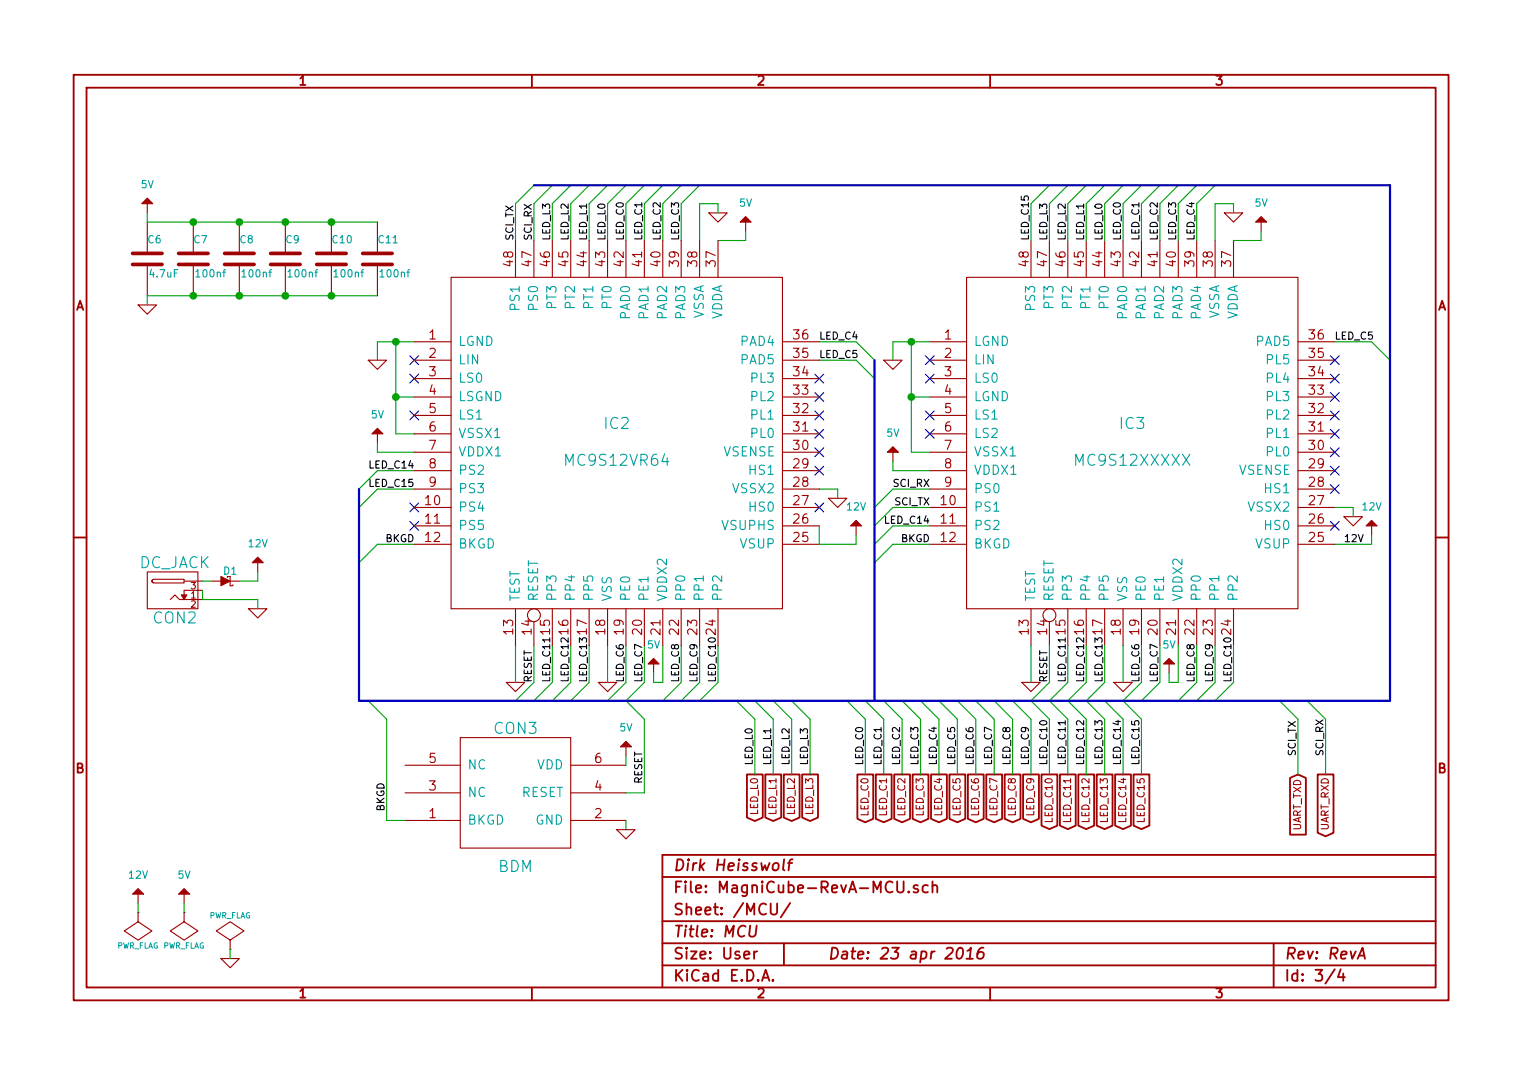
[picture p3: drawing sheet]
<svg xmlns="http://www.w3.org/2000/svg" width="210mm" height="148mm" viewBox="0 0 210 148" stroke-linecap="round" stroke-linejoin="round" font-family="sans-serif">
<g fill="none" stroke="#a00000" stroke-width=".25">
<path d="M10.2 10.3h189.6v127.7h-189.6zM11.9 12.1h186.2v124.1h-186.2zM73.4 10.3v1.8M136.6 10.3v1.8M10.2 74.2h1.7M198.1 74.2h1.7M103 106.8h2.2v6l-1.1 .5-1.1-.5zM105.6 106.8h2.2v6l-1.1 .5-1.1-.5zM106.7 119.2a.39 .39 0 0 1 .4-.2 .39 .39 0 0 1 .3 .4l-.1 .5a.41 .41 0 0 1-.7-.1zM108.1 106.8h2.2v6l-1.1 .5-1.1-.5zM108.2 118.6l-.2 1.3 .2 .2M108.7 119.1h.6"/>
<path d="M109.3 118.6h-.3l-.1 .2-.1 1.3M110.7 106.8h2.2v6l-1.1 .5-1.1-.5zM118.3 106.8h2.2v6.2l-1.1 .4-1.1-.4zM120.8 106.8h2.2v6.2l-1.1 .4-1.1-.4zM123.4 106.8h2.2v6.2l-1.1 .4-1.1-.4zM125.9 106.8h2.2v6.2l-1.1 .4-1.1-.4zM128.4 106.8h2.2v6.2l-1.1 .4-1.1-.4zM131 106.8h2.2v6.2l-1.1 .4-1.1-.4zM133.5 106.8h2.2v6.2l-1.1 .4-1.1-.4zM136.1 106.8h2.2v6.2l-1.1 .4-1.1-.4zM138.6 106.8h2.2v6.2l-1.1 .4-1.1-.4zM141.1 106.8h2.2v6.2l-1.1 .4-1.1-.4z"/>
<path d="M143.7 106.8h2.2v7.1l-1.1 .5-1.1-.5zM146.2 106.8h2.2v7.1l-1.1 .5-1.1-.5zM148.8 106.8h2.2v7.1l-1.1 .5-1.1-.5zM151.3 106.8h2.2v7.1l-1.1 .5-1.1-.5zM153.8 106.8h2.2v7.1l-1.1 .5-1.1-.5zM156.4 106.8h2.2v7.1l-1.1 .5-1.1-.5zM178 107.3l1.1-.5 1.1 .5v7.8h-2.2zM181.8 106.8h2.2v8.1l-1.1 .5-1.1-.5zM198.1 117.9h-106.7v18.3M73.4 136.2v1.8M91.4 121h106.7M91.4 127.1h106.7"/>
<path d="M91.4 133.2h106.7M91.4 130.1h106.7M103.5 127.7l-.1 1.4a.52 .52 0 0 0 .8-.2l.2-1.2M104 131.3v1M104.5 131.3h-.3l-.2 .3M105.1 135.3l.5-1.5 .5 1.5M105.3 134.9h.7M106.3 124.6v1.3a.48 .48 0 0 0 .5 .3 .48 .48 0 0 0 .4-.3v-1.3M106.6 135.2h.1l-.1 .1v-.1v.1M108.2 130.1v3.1M109 124.6l-1.3 2M123.8 121.6v1.2a.48 .48 0 0 0 .4 .3 .48 .48 0 0 0 .5-.3v-1.2"/>
<path d="M125.4 123h.1l-.1 .1-.1-.1h.1v.1M126.6 122.2l-.3-.1-.3 .2 .1 .2 .5 .2 .1 .1-.1 .2-.1 .1-.5-.1M128 122.2a.48 .48 0 0 0-.6 .1l-.1 .5a.48 .48 0 0 0 .7 .2M128.7 122.3a.38 .38 0 0 1 .6 0v.8M128.7 121.6v1.5M132.2 130.9a.35 .35 0 0 1 .4-.2 .35 .35 0 0 1 .2 .3 .87 .87 0 0 1-.5 1.3l-.2-.1a1.14 1.14 0 0 1 .1-1.3zM133.3 132.3h.9M133.5 131.2l.5-.5-.2 1.6M135.7 130.7a.72 .72 0 0 0-.8 .7l-.1 .7a.52 .52 0 0 0 .9-.1v-.5a.49 .49 0 0 0-.9 .1M136.6 136.2v1.8M175.7 130.1v6.1M184.1 133.7l-1.2 2"/>
<path d="M185 133.7l-.4 1.1h.9M185.3 134.3v1M187.3 132.3l.7-1.6 .3 1.6M187.5 131.8h.7"/>
</g>
<g fill="none" stroke="#a00000" stroke-width=".15">
<path d="M20.3 28.1v1.3M20.3 30.6v4.4M20.3 36.5v4.3M26.7 30.6v4.4M26.7 36.5v4.3M33 30.6v4.4M33 36.5v4.3M39.4 30.6v4.4M39.4 36.5v4.3M45.7 30.6v4.4M45.7 36.5v4.3M52.1 30.6v4.4"/>
<path d="M52.1 36.5v4.3M62.2 38.3h45.7v45.7h-45.7zM71.1 33.2v5.1M73.7 33.2v5.1M76.2 33.2v5.1M78.7 33.2v5.1M81.3 33.2v5.1M83.8 33.2v5.1M86.4 33.2v5.1M88.9 33.2v5.1M91.4 33.2v5.1M94 33.2v5.1"/>
<path d="M96.5 33.2v5.1M97.8 29.4h2.5l-1.2 1.2zM99.1 33.2v5.1M102.9 30.6v1.3M133.3 38.3h45.8v45.7h-45.8zM142.2 33.2v5.1M144.8 33.2v5.1M147.3 33.2v5.1M149.9 33.2v5.1M152.4 33.2v5.1M154.9 33.2v5.1M157.5 33.2v5.1"/>
<path d="M160 33.2v5.1M162.6 33.2v5.1M165.1 33.2v5.1M167.6 33.2v5.1M168.9 29.4h2.5l-1.2 1.2zM170.2 33.2v5.1M174 30.6v1.3M19 42.1h2.6l-1.3 1.2zM50.8 49.7h2.5l-1.2 1.3zM52.1 59.9v1.2M57.1 47.2h5.1M57.1 49.7h5.1"/>
<path d="M57.1 52.2h5.1M57.1 54.8h5.1M57.1 57.3h5.1M57.1 59.9h5.1M107.9 47.2h5.1M107.9 49.7h5.1M107.9 52.2h5.1M107.9 54.8h5.1M107.9 57.3h5.1M107.9 59.9h5.1M121.9 49.7h2.6l-1.3 1.3zM128.3 47.2h5"/>
<path d="M128.3 49.7h5M128.3 52.2h5M128.3 54.8h5M128.3 57.3h5M128.3 59.9h5M179.1 47.2h5M179.1 49.7h5M179.1 52.2h5M179.1 54.8h5M179.1 57.3h5M179.1 59.9h5M20.3 78.9h7v5.1h-7z"/>
<path d="M31.7 79.5v1.3h.4v-.1M35.6 77.6v1.3M57.1 62.4h5.1M57.1 64.9h5.1M57.1 67.5h5.1M57.1 70h5.1M57.1 72.6h5.1M57.1 75.1h5.1M107.9 62.4h5.1M107.9 64.9h5.1M107.9 67.5h5.1M107.9 70h5.1"/>
<path d="M107.9 72.6h5.1M107.9 75.1h5.1M114.3 68.7h2.5l-1.2 1.3zM118.1 72.6v1.2M123.2 62.4v1.3M128.3 62.4h5M128.3 64.9h5M128.3 67.5h5M128.3 70h5M128.3 72.6h5M128.3 75.1h5M179.1 62.4h5"/>
<path d="M179.1 64.9h5M179.1 67.5h5M179.1 70h5M179.1 72.6h5M179.1 75.1h5M185.4 71.3h2.6l-1.3 1.3zM189.2 72.6v1.2M21.2 80.4l-.2-.1v-.1v-.2l.2-.1h4.2v.5h-4.2M23.5 82.7l.6-.6 .7 .6h3.1M25.4 80.2h2.5M27.9 81.4h-2.5v.7M29.2 80.2h1.3"/>
<path d="M31.7 80.2h1.3M34.3 84h2.5l-1.2 1.3zM69.8 94.1h2.6l-1.3 1.3zM71.1 84v5.1M73.7 85.8v3.3M76.2 84v5.1M78.7 84v5.1M81.3 84v5.1M82.5 94.1h2.6l-1.3 1.3zM83.8 84v5.1M86.4 84v5.1M88.9 84v5.1"/>
<path d="M90.2 91.6v1.3M91.4 84v5.1M94 84v5.1M96.5 84v5.1M99.1 84v5.1M141 94.1h2.5l-1.3 1.3zM142.2 84v5.1M144.8 85.8v3.3M147.3 84v5.1M149.9 84v5.1M152.4 84v5.1M153.7 94.1h2.5l-1.3 1.3z"/>
<path d="M154.9 84v5.1M157.5 84v5.1M160 84v5.1M161.3 91.6v1.3M162.6 84v5.1M165.1 84v5.1M167.6 84v5.1M170.2 84v5.1M55.9 113.2h7.6M55.9 109.4h7.6M55.9 105.6h7.6M63.5 101.8h15.2v15.2h-15.2z"/>
<path d="M78.7 113.2h7.7M78.7 109.4h7.7M78.7 105.6h7.7M85.1 114.5h2.5l-1.2 1.2zM86.4 103v1.3M19 125.9h.1M19 125.9v1.3l2 1.2-2 1.3-1.9-1.3 1.9-1.2M19 123.4v1.2M25.4 125.9h.1M25.4 125.9v1.3l1.9 1.2-1.9 1.3-1.9-1.3 1.9-1.2M25.4 123.4v1.2M30.5 132.2h2.5l-1.3 1.3z"/>
<path d="M31.7 131h.1M31.7 129.7l2-1.3-2-1.2-1.9 1.2 1.9 1.3v1.3"/>
<circle cx="73.7" cy="84.9" r=".89"/>
<circle cx="144.8" cy="84.9" r=".89"/>
</g>
<g fill="none" stroke="#00a000" stroke-width=".15">
<path d="M20.3 29.4v1.2h31.8M73.7 25.6l-2.6 2.5v5.1M76.2 25.6l-2.5 2.5v5.1M78.7 25.6l-2.5 2.5v5.1M81.3 25.6l-2.6 2.5v5.1M83.8 25.6l-2.5 2.5v5.1M86.4 25.6l-2.6 2.5v5.1M88.9 25.6l-2.5 2.5v5.1M91.4 25.6l-2.5 2.5v5.1M94 25.6l-2.6 2.5v5.1M96.5 25.6l-2.5 2.5v5.1M99.1 29.4v-1.3h-2.6v5.1"/>
<path d="M102.9 31.9v1.3h-3.8M144.8 25.6l-2.6 2.5v5.1M147.3 25.6l-2.5 2.5v5.1M149.9 25.6l-2.6 2.5v5.1M152.4 25.6l-2.5 2.5v5.1M154.9 25.6l-2.5 2.5v5.1M157.5 25.6l-2.6 2.5v5.1M160 25.6l-2.5 2.5v5.1M162.6 25.6l-2.6 2.5v5.1M165.1 25.6l-2.5 2.5v5.1M167.6 25.6l-2.5 2.5v5.1M170.2 29.4v-1.3h-2.6v5.1"/>
<path d="M174 31.9v1.3h-3.8M52.1 40.8h-31.8v1.3M54.6 47.2v12.7h2.5M54.6 54.8h2.5M57.1 47.2h-5v2.5M113 47.2h5.1l2.5 2.5M113 49.7h5.1l2.5 2.5M125.7 54.8h2.6M125.7 47.2v15.2h2.6M128.3 47.2h-5.1v2.5M184.1 47.2h5.1l2.6 2.5M35.6 78.9v1.3h-2.6"/>
<path d="M52.1 61.1v1.3h5M57.1 75.1h-5l-2.6 2.5M57.1 64.9h-5l-2.6 2.6M57.1 67.5h-5l-2.6 2.5M113 72.6v2.5h5.1v-1.3M113 67.5h2.6v1.2M123.2 63.7v1.2h5.1M128.3 75.1h-5.1l-2.6 2.5M128.3 72.6h-5.1l-2.6 2.5M128.3 70h-5.1l-2.6 2.6M128.3 67.5h-5.1l-2.6 2.5M184.1 70h2.6v1.3"/>
<path d="M189.2 73.8v1.3h-5.1M27.9 81.4v1.3h7.7v1.3M27.9 80.2h1.3M50.8 96.7l2.5 2.5v14h2.6M71.1 89.1v5M73.7 89.1v5l-2.6 2.6M76.2 89.1v5l-2.5 2.6M78.7 89.1v5l-2.5 2.6M81.3 89.1v5l-2.6 2.6M83.8 89.1v5M86.4 89.1v5l-2.6 2.6M88.9 89.1v5l-2.5 2.6 2.5 2.5v10.2h-2.5"/>
<path d="M91.4 89.1v5h-1.2v-1.2M94 89.1v5l-2.6 2.6M96.5 89.1v5l-2.5 2.6M99.1 89.1v5l-2.6 2.6M101.6 96.7l2.5 2.5v7.6M104.1 96.7l2.6 2.5v7.6M106.7 96.7l2.5 2.5v7.6M109.2 96.7l2.6 2.5v7.6M116.8 96.7l2.6 2.5v7.6M119.4 96.7l2.5 2.5v7.6M121.9 96.7l2.6 2.5v7.6M124.5 96.7l2.5 2.5v7.6"/>
<path d="M127 96.7l2.5 2.5v7.6M129.5 96.7l2.6 2.5v7.6M132.1 96.7l2.5 2.5v7.6M134.6 96.7l2.6 2.5v7.6M137.2 96.7l2.5 2.5v7.6M139.7 96.7l2.5 2.5v7.6M142.2 89.1v5M144.8 89.1v5l-2.6 2.6 2.6 2.5v7.6M147.3 89.1v5l-2.5 2.6 2.5 2.5v7.6M149.9 89.1v5l-2.6 2.6 2.6 2.5v7.6M152.4 96.7l2.5 2.5v7.6M152.4 89.1v5l-2.5 2.6 2.5 2.5v7.6"/>
<path d="M154.9 89.1v5M157.5 89.1v5l-2.6 2.6 2.6 2.5v7.6M160 89.1v5l-2.5 2.6M162.6 89.1v5h-1.3v-1.2M165.1 89.1v5l-2.5 2.6M167.6 89.1v5l-2.5 2.6M170.2 89.1v5l-2.6 2.6M176.5 96.7l2.6 2.5v7.6M180.3 96.7l2.6 2.5v7.6M86.4 104.3v1.3M86.4 113.2v1.3M19 124.6v1.3"/>
<path d="M25.4 124.6v1.3M31.7 131v1.2"/>
</g>
<g fill="none" stroke="#0000c0" stroke-width=".15">
<path d="M56.5 49.1l1.3 1.2M56.5 51.6l1.3 1.2M56.5 56.7l1.3 1.2M57.8 49.1l-1.3 1.2M57.8 51.6l-1.3 1.2M57.8 56.7l-1.3 1.2M112.4 51.6l1.2 1.2M112.4 54.2l1.2 1.2M112.4 56.7l1.2 1.2M112.4 59.2l1.2 1.3M113.6 51.6l-1.2 1.2M113.6 54.2l-1.2 1.2"/>
<path d="M113.6 56.7l-1.2 1.2M113.6 59.2l-1.2 1.3M127.7 49.1l1.2 1.2M127.7 51.6l1.2 1.2M127.7 56.7l1.2 1.2M127.7 59.2l1.2 1.3M128.9 49.1l-1.2 1.2M128.9 51.6l-1.2 1.2M128.9 56.7l-1.2 1.2M128.9 59.2l-1.2 1.3M183.5 49.1l1.3 1.2M183.5 51.6l1.3 1.2"/>
<path d="M183.5 54.2l1.3 1.2M183.5 56.7l1.3 1.2M183.5 59.2l1.3 1.3M184.8 49.1l-1.3 1.2M184.8 51.6l-1.3 1.2M184.8 54.2l-1.3 1.2M184.8 56.7l-1.3 1.2M184.8 59.2l-1.3 1.3M56.5 69.4l1.3 1.2M56.5 71.9l1.3 1.3M57.8 69.4l-1.3 1.2M57.8 71.9l-1.3 1.3"/>
<path d="M112.4 61.8l1.2 1.2M112.4 64.3l1.2 1.2M112.4 69.4l1.2 1.2M113.6 61.8l-1.2 1.2M113.6 64.3l-1.2 1.2M113.6 69.4l-1.2 1.2M183.5 61.8l1.3 1.2M183.5 64.3l1.3 1.2M183.5 66.9l1.3 1.2M183.5 71.9l1.3 1.3M184.8 61.8l-1.3 1.2M184.8 64.3l-1.3 1.2"/>
<path d="M184.8 66.9l-1.3 1.2M184.8 71.9l-1.3 1.3"/>
</g>
<path d="M18.3 36.5h4.1M18.3 35h4.1M24.6 36.5h4.1M24.6 35h4.1M31 36.5h4.1M31 35h4.1M37.3 36.5h4.1M37.3 35h4.1M43.7 36.5h4.1M43.7 35h4.1M50 36.5h4.1M50 35h4.1" fill="none" stroke="#a00000" stroke-width=".51"/>
<g fill="#a00000" stroke="#a00000" stroke-width=".15">
<path d="M25 82.1h.8l-.4 .6z"/>
<path d="M118.1 71.8l.8 .8h-1.6z"/>
<path d="M189.2 71.8l.8 .8h-1.5z"/>
<path d="M35.6 76.9l.7 .7h-1.5z"/>
<path d="M20.3 27.3l.8 .8h-1.5z"/>
<path d="M102.9 29.9l.7 .7h-1.5z"/>
<path d="M174 29.9l.8 .7h-1.6z"/>
<path d="M123.2 61.6l.8 .8h-1.6z"/>
<path d="M52.1 59.1l.7 .8h-1.5z"/>
<path d="M90.2 90.8l.7 .8h-1.5z"/>
<path d="M161.3 90.8l.8 .8h-1.6z"/>
<path d="M86.4 102.3l.7 .7h-1.5z"/>
<path d="M30.5 79.5l1.2 .7-1.2 .6z"/>
<path d="M25.4 122.6l.8 .8h-1.6z"/>
<path d="M18.3 123.4l.7-.8 .8 .8z"/>
</g>
<path d="M73.7 25.6h118.1v71.1h-142.3v-29.2M120.6 49.7v47" fill="none" stroke="#0000c0" stroke-width=".3"/>
<g fill="#00a000" stroke="#00a000" stroke-width=".25">
<circle cx="54.6" cy="54.8" r=".41"/>
<circle cx="125.7" cy="54.8" r=".41"/>
<circle cx="26.7" cy="30.6" r=".41"/>
<circle cx="26.7" cy="40.8" r=".41"/>
<circle cx="33" cy="40.8" r=".41"/>
<circle cx="125.7" cy="47.2" r=".41"/>
<circle cx="54.6" cy="47.2" r=".41"/>
<circle cx="33" cy="30.6" r=".41"/>
<circle cx="39.4" cy="30.6" r=".41"/>
<circle cx="39.4" cy="40.8" r=".41"/>
<circle cx="45.7" cy="30.6" r=".41"/>
<circle cx="45.7" cy="40.8" r=".41"/>
</g>
<g font-size="2.1" fill="#00a0a0">
<text x="83.4" y="59.3">IC2</text>
<text x="154.6" y="59.3">IC3</text>
<text x="78.3" y="64.3">MC9S12VR64</text>
<text x="148.5" y="64.3">MC9S12XXXXX</text>
<text x="19.1" y="78.5">DC_JACK</text>
<text x="21.2" y="86.1">CON2</text>
<text x="68.2" y="101.3">CON3</text>
<text x="68.7" y="120.4">BDM</text>
</g>
<g font-size="2.1" fill="#a00000">
<text x="92.9" y="123.3">File: MagniCube-RevA-MCU.sch</text>
<text x="92.9" y="120.2">Dirk Heisswolf</text>
<text x="92.9" y="129.4">Title: MCU</text>
<text x="92.9" y="126.3">Sheet: /MCU/</text>
<text x="92.9" y="135.5">KiCad E.D.A.</text>
<text x="92.9" y="132.4">Size: User</text>
<text x="114.2" y="132.4">Date: 23 apr 2016</text>
<text x="177.2" y="132.4">Rev: RevA</text>
<text x="177.2" y="135.5">Id: 3/4</text>
</g>
<g font-size="1.8" fill="#a00000">
<text x="41.3" y="11.8">1</text>
<text x="104.5" y="11.8">2</text>
<text x="167.7" y="11.8">3</text>
<text x="70.9" y="36.7" transform="rotate(-90 70.9 36.7)">48</text>
<text x="73.4" y="36.7" transform="rotate(-90 73.4 36.7)">47</text>
<text x="75.9" y="36.7" transform="rotate(-90 75.9 36.7)">46</text>
<text x="78.5" y="36.7" transform="rotate(-90 78.5 36.7)">45</text>
<text x="81" y="36.7" transform="rotate(-90 81 36.7)">44</text>
<text x="83.6" y="36.7" transform="rotate(-90 83.6 36.7)">43</text>
<text x="86.1" y="36.7" transform="rotate(-90 86.1 36.7)">42</text>
<text x="88.6" y="36.7" transform="rotate(-90 88.6 36.7)">41</text>
<text x="91.2" y="36.7" transform="rotate(-90 91.2 36.7)">40</text>
<text x="93.7" y="36.7" transform="rotate(-90 93.7 36.7)">39</text>
<text x="96.3" y="36.7" transform="rotate(-90 96.3 36.7)">38</text>
<text x="98.8" y="36.7" transform="rotate(-90 98.8 36.7)">37</text>
<text x="142" y="36.7" transform="rotate(-90 142 36.7)">48</text>
<text x="144.5" y="36.7" transform="rotate(-90 144.5 36.7)">47</text>
<text x="147.1" y="36.7" transform="rotate(-90 147.1 36.7)">46</text>
<text x="149.6" y="36.7" transform="rotate(-90 149.6 36.7)">45</text>
<text x="152.1" y="36.7" transform="rotate(-90 152.1 36.7)">44</text>
<text x="154.7" y="36.7" transform="rotate(-90 154.7 36.7)">43</text>
<text x="157.2" y="36.7" transform="rotate(-90 157.2 36.7)">42</text>
<text x="159.8" y="36.7" transform="rotate(-90 159.8 36.7)">41</text>
<text x="162.3" y="36.7" transform="rotate(-90 162.3 36.7)">40</text>
<text x="164.8" y="36.7" transform="rotate(-90 164.8 36.7)">39</text>
<text x="167.4" y="36.7" transform="rotate(-90 167.4 36.7)">38</text>
<text x="169.9" y="36.7" transform="rotate(-90 169.9 36.7)">37</text>
<text x="10.4" y="42.9">A</text>
<text x="59.2" y="46.9">1</text>
<text x="109.5" y="46.9">36</text>
<text x="130.3" y="46.9">1</text>
<text x="180.6" y="46.9">36</text>
<text x="198.3" y="42.9">A</text>
<text x="59.2" y="49.4">2</text>
<text x="59.2" y="52">3</text>
<text x="109.5" y="52">34</text>
<text x="109.5" y="49.4">35</text>
<text x="130.3" y="49.4">2</text>
<text x="130.3" y="52">3</text>
<text x="180.6" y="52">34</text>
<text x="180.6" y="49.4">35</text>
<text x="59.2" y="54.5">4</text>
<text x="59.2" y="57.1">5</text>
<text x="59.2" y="59.6">6</text>
<text x="109.5" y="59.6">31</text>
<text x="109.5" y="57.1">32</text>
<text x="109.5" y="54.5">33</text>
<text x="130.3" y="54.5">4</text>
<text x="130.3" y="57.1">5</text>
<text x="130.3" y="59.6">6</text>
<text x="180.6" y="59.6">31</text>
<text x="180.6" y="57.1">32</text>
<text x="180.6" y="54.5">33</text>
<text x="59.2" y="62.1">7</text>
<text x="59.2" y="64.7">8</text>
<text x="109.5" y="62.1">30</text>
<text x="109.5" y="64.7">29</text>
<text x="130.3" y="62.1">7</text>
<text x="130.3" y="64.7">8</text>
<text x="180.6" y="62.1">30</text>
<text x="180.6" y="64.7">29</text>
<text x="58.7" y="69.8">10</text>
<text x="59.2" y="67.2">9</text>
<text x="109.5" y="69.8">27</text>
<text x="109.5" y="67.2">28</text>
<text x="129.8" y="69.8">10</text>
<text x="130.3" y="67.2">9</text>
<text x="180.6" y="69.8">27</text>
<text x="180.6" y="67.2">28</text>
<text x="58.7" y="72.3">11</text>
<text x="58.7" y="74.8">12</text>
<text x="109.5" y="74.8">25</text>
<text x="109.5" y="72.3">26</text>
<text x="129.8" y="72.3">11</text>
<text x="129.8" y="74.8">12</text>
<text x="180.6" y="74.8">25</text>
<text x="180.6" y="72.3">26</text>
<text x="70.9" y="87.5" transform="rotate(-90 70.9 87.5)">13</text>
<text x="73.4" y="87.5" transform="rotate(-90 73.4 87.5)">14</text>
<text x="75.9" y="87.5" transform="rotate(-90 75.9 87.5)">15</text>
<text x="78.5" y="87.5" transform="rotate(-90 78.5 87.5)">16</text>
<text x="81" y="87.5" transform="rotate(-90 81 87.5)">17</text>
<text x="83.6" y="87.5" transform="rotate(-90 83.6 87.5)">18</text>
<text x="86.1" y="87.5" transform="rotate(-90 86.1 87.5)">19</text>
<text x="88.6" y="87.5" transform="rotate(-90 88.6 87.5)">20</text>
<text x="91.2" y="87.5" transform="rotate(-90 91.2 87.5)">21</text>
<text x="93.7" y="87.5" transform="rotate(-90 93.7 87.5)">22</text>
<text x="96.3" y="87.5" transform="rotate(-90 96.3 87.5)">23</text>
<text x="98.8" y="87.5" transform="rotate(-90 98.8 87.5)">24</text>
<text x="142" y="87.5" transform="rotate(-90 142 87.5)">13</text>
<text x="144.5" y="87.5" transform="rotate(-90 144.5 87.5)">14</text>
<text x="147.1" y="87.5" transform="rotate(-90 147.1 87.5)">15</text>
<text x="149.6" y="87.5" transform="rotate(-90 149.6 87.5)">16</text>
<text x="152.1" y="87.5" transform="rotate(-90 152.1 87.5)">17</text>
<text x="154.7" y="87.5" transform="rotate(-90 154.7 87.5)">18</text>
<text x="157.2" y="87.5" transform="rotate(-90 157.2 87.5)">19</text>
<text x="159.8" y="87.5" transform="rotate(-90 159.8 87.5)">20</text>
<text x="162.3" y="87.5" transform="rotate(-90 162.3 87.5)">21</text>
<text x="164.8" y="87.5" transform="rotate(-90 164.8 87.5)">22</text>
<text x="167.4" y="87.5" transform="rotate(-90 167.4 87.5)">23</text>
<text x="169.9" y="87.5" transform="rotate(-90 169.9 87.5)">24</text>
<text x="10.4" y="106.7">B</text>
<text x="59.2" y="105.3">5</text>
<text x="82.1" y="105.3">6</text>
<text x="198.3" y="106.7">B</text>
<text x="59.2" y="112.9">1</text>
<text x="59.2" y="109.1">3</text>
<text x="82.1" y="112.9">2</text>
<text x="82.1" y="109.1">4</text>
<text x="41.3" y="137.8">1</text>
<text x="104.5" y="137.8">2</text>
<text x="167.7" y="137.8">3</text>
</g>
<g font-size="1.8" fill="#00a0a0">
<text x="63.2" y="47.8">LGND</text>
<text x="71.8" y="42.6" transform="rotate(-90 71.8 42.6)">PS1</text>
<text x="74.3" y="42.6" transform="rotate(-90 74.3 42.6)">PS0</text>
<text x="76.8" y="42.5" transform="rotate(-90 76.8 42.5)">PT3</text>
<text x="79.4" y="42.5" transform="rotate(-90 79.4 42.5)">PT2</text>
<text x="81.9" y="42.5" transform="rotate(-90 81.9 42.5)">PT1</text>
<text x="84.5" y="42.5" transform="rotate(-90 84.5 42.5)">PT0</text>
<text x="87" y="44" transform="rotate(-90 87 44)">PAD0</text>
<text x="89.5" y="44" transform="rotate(-90 89.5 44)">PAD1</text>
<text x="92.1" y="44" transform="rotate(-90 92.1 44)">PAD2</text>
<text x="94.6" y="44" transform="rotate(-90 94.6 44)">PAD3</text>
<text x="97.2" y="44.1" transform="rotate(-90 97.2 44.1)">VSSA</text>
<text x="99.7" y="44.3" transform="rotate(-90 99.7 44.3)">VDDA</text>
<text x="102.2" y="47.8">PAD4</text>
<text x="134.4" y="47.8">LGND</text>
<text x="142.9" y="42.6" transform="rotate(-90 142.9 42.6)">PS3</text>
<text x="145.4" y="42.5" transform="rotate(-90 145.4 42.5)">PT3</text>
<text x="148" y="42.5" transform="rotate(-90 148 42.5)">PT2</text>
<text x="150.5" y="42.5" transform="rotate(-90 150.5 42.5)">PT1</text>
<text x="153" y="42.5" transform="rotate(-90 153 42.5)">PT0</text>
<text x="155.6" y="44" transform="rotate(-90 155.6 44)">PAD0</text>
<text x="158.1" y="44" transform="rotate(-90 158.1 44)">PAD1</text>
<text x="160.7" y="44" transform="rotate(-90 160.7 44)">PAD2</text>
<text x="163.2" y="44" transform="rotate(-90 163.2 44)">PAD3</text>
<text x="165.7" y="44" transform="rotate(-90 165.7 44)">PAD4</text>
<text x="168.3" y="44.1" transform="rotate(-90 168.3 44.1)">VSSA</text>
<text x="170.8" y="44.3" transform="rotate(-90 170.8 44.3)">VDDA</text>
<text x="173.3" y="47.8">PAD5</text>
<text x="63.2" y="50.3">LIN</text>
<text x="63.2" y="52.9">LS0</text>
<text x="102.2" y="50.3">PAD5</text>
<text x="103.7" y="52.9">PL3</text>
<text x="134.4" y="50.3">LIN</text>
<text x="134.4" y="52.9">LS0</text>
<text x="174.8" y="52.9">PL4</text>
<text x="174.8" y="50.3">PL5</text>
<text x="63.2" y="55.4">LSGND</text>
<text x="63.2" y="57.9">LS1</text>
<text x="103.7" y="57.9">PL1</text>
<text x="103.7" y="55.4">PL2</text>
<text x="134.4" y="55.4">LGND</text>
<text x="134.4" y="57.9">LS1</text>
<text x="174.8" y="57.9">PL2</text>
<text x="174.8" y="55.4">PL3</text>
<text x="63.2" y="60.5">VSSX1</text>
<text x="63.2" y="63">VDDX1</text>
<text x="63.2" y="65.6">PS2</text>
<text x="99.7" y="63">VSENSE</text>
<text x="103.5" y="65.6">HS1</text>
<text x="103.7" y="60.5">PL0</text>
<text x="134.4" y="60.5">LS2</text>
<text x="134.4" y="63">VSSX1</text>
<text x="134.4" y="65.6">VDDX1</text>
<text x="170.9" y="65.6">VSENSE</text>
<text x="174.8" y="63">PL0</text>
<text x="174.8" y="60.5">PL1</text>
<text x="63.2" y="68.1">PS3</text>
<text x="63.2" y="70.6">PS4</text>
<text x="101.2" y="68.1">VSSX2</text>
<text x="103.5" y="70.6">HS0</text>
<text x="134.4" y="68.1">PS0</text>
<text x="134.4" y="70.6">PS1</text>
<text x="172.3" y="70.6">VSSX2</text>
<text x="174.6" y="68.1">HS1</text>
<text x="63.2" y="73.2">PS5</text>
<text x="63.2" y="75.7">BKGD</text>
<text x="99.7" y="73.2">VSUPHS</text>
<text x="102.1" y="75.7">VSUP</text>
<text x="134.4" y="73.2">PS2</text>
<text x="134.4" y="75.7">BKGD</text>
<text x="173.2" y="75.7">VSUP</text>
<text x="174.6" y="73.2">HS0</text>
<text x="71.8" y="83" transform="rotate(-90 71.8 83)">TEST</text>
<text x="74.3" y="83" transform="rotate(-90 74.3 83)">RESET</text>
<text x="76.8" y="83" transform="rotate(-90 76.8 83)">PP3</text>
<text x="79.4" y="83" transform="rotate(-90 79.4 83)">PP4</text>
<text x="81.9" y="83" transform="rotate(-90 81.9 83)">PP5</text>
<text x="84.5" y="83" transform="rotate(-90 84.5 83)">VSS</text>
<text x="87" y="83" transform="rotate(-90 87 83)">PE0</text>
<text x="89.5" y="83" transform="rotate(-90 89.5 83)">PE1</text>
<text x="92.1" y="83" transform="rotate(-90 92.1 83)">VDDX2</text>
<text x="94.6" y="83" transform="rotate(-90 94.6 83)">PP0</text>
<text x="97.2" y="83" transform="rotate(-90 97.2 83)">PP1</text>
<text x="99.7" y="83" transform="rotate(-90 99.7 83)">PP2</text>
<text x="142.9" y="83" transform="rotate(-90 142.9 83)">TEST</text>
<text x="145.4" y="83" transform="rotate(-90 145.4 83)">RESET</text>
<text x="148" y="83" transform="rotate(-90 148 83)">PP3</text>
<text x="150.5" y="83" transform="rotate(-90 150.5 83)">PP4</text>
<text x="153" y="83" transform="rotate(-90 153 83)">PP5</text>
<text x="155.6" y="83" transform="rotate(-90 155.6 83)">VSS</text>
<text x="158.1" y="83" transform="rotate(-90 158.1 83)">PE0</text>
<text x="160.7" y="83" transform="rotate(-90 160.7 83)">PE1</text>
<text x="163.2" y="83" transform="rotate(-90 163.2 83)">VDDX2</text>
<text x="165.7" y="83" transform="rotate(-90 165.7 83)">PP0</text>
<text x="168.3" y="83" transform="rotate(-90 168.3 83)">PP1</text>
<text x="170.8" y="83" transform="rotate(-90 170.8 83)">PP2</text>
<text x="64.5" y="106.2">NC</text>
<text x="74" y="106.2">VDD</text>
<text x="64.5" y="113.8">BKGD</text>
<text x="64.5" y="110">NC</text>
<text x="71.8" y="110">RESET</text>
<text x="73.8" y="113.8">GND</text>
</g>
<g font-size="1.4" fill="#00a0a0">
<text x="19.5" y="26">5V</text>
<text x="102" y="28.6">5V</text>
<text x="173.1" y="28.6">5V</text>
<text x="20.4" y="33.6">C6</text>
<text x="26.8" y="33.6">C7</text>
<text x="33.1" y="33.6">C8</text>
<text x="39.5" y="33.6">C9</text>
<text x="45.9" y="33.6">C10</text>
<text x="52.2" y="33.6">C11</text>
<text x="20.7" y="38.3">4.7uF</text>
<text x="27.2" y="38.3">100nf</text>
<text x="33.5" y="38.3">100nf</text>
<text x="39.9" y="38.3">100nf</text>
<text x="46.2" y="38.3">100nf</text>
<text x="52.6" y="38.3">100nf</text>
<text x="51.2" y="57.8">5V</text>
<text x="122.3" y="60.3">5V</text>
<text x="116.9" y="70.5">12V</text>
<text x="188" y="70.5">12V</text>
<text x="34.3" y="75.5">12V</text>
<text x="30.9" y="79.3">D1</text>
<text x="89.3" y="89.5">5V</text>
<text x="160.4" y="89.5">5V</text>
<text x="85.5" y="100.9">5V</text>
<text x="17.8" y="121.3">12V</text>
<text x="24.5" y="121.3">5V</text>
</g>
<g font-size="1.4">
<text x="70.9" y="33.2" transform="rotate(-90 70.9 33.2)">SCI_TX</text>
<text x="73.4" y="33.2" transform="rotate(-90 73.4 33.2)">SCI_RX</text>
<text x="75.9" y="33.2" transform="rotate(-90 75.9 33.2)">LED_L3</text>
<text x="78.5" y="33.2" transform="rotate(-90 78.5 33.2)">LED_L2</text>
<text x="81" y="33.2" transform="rotate(-90 81 33.2)">LED_L1</text>
<text x="83.6" y="33.2" transform="rotate(-90 83.6 33.2)">LED_L0</text>
<text x="86.1" y="33.2" transform="rotate(-90 86.1 33.2)">LED_C0</text>
<text x="88.6" y="33.2" transform="rotate(-90 88.6 33.2)">LED_C1</text>
<text x="91.2" y="33.2" transform="rotate(-90 91.2 33.2)">LED_C2</text>
<text x="93.7" y="33.2" transform="rotate(-90 93.7 33.2)">LED_C3</text>
<text x="142" y="33.2" transform="rotate(-90 142 33.2)">LED_C15</text>
<text x="144.5" y="33.2" transform="rotate(-90 144.5 33.2)">LED_L3</text>
<text x="147.1" y="33.2" transform="rotate(-90 147.1 33.2)">LED_L2</text>
<text x="149.6" y="33.2" transform="rotate(-90 149.6 33.2)">LED_L1</text>
<text x="152.1" y="33.2" transform="rotate(-90 152.1 33.2)">LED_L0</text>
<text x="154.7" y="33.2" transform="rotate(-90 154.7 33.2)">LED_C0</text>
<text x="157.2" y="33.2" transform="rotate(-90 157.2 33.2)">LED_C1</text>
<text x="159.8" y="33.2" transform="rotate(-90 159.8 33.2)">LED_C2</text>
<text x="162.3" y="33.2" transform="rotate(-90 162.3 33.2)">LED_C3</text>
<text x="164.8" y="33.2" transform="rotate(-90 164.8 33.2)">LED_C4</text>
<text x="113" y="46.9">LED_C4</text>
<text x="184.1" y="46.9">LED_C5</text>
<text x="113" y="49.4">LED_C5</text>
<text x="51.1" y="64.7">LED_C14</text>
<text x="51.1" y="67.2">LED_C15</text>
<text x="123.3" y="67.2">SCI_RX</text>
<text x="123.4" y="69.8">SCI_TX</text>
<text x="53.1" y="74.8">BKGD</text>
<text x="122.2" y="72.3">LED_C14</text>
<text x="124.2" y="74.8">BKGD</text>
<text x="185.4" y="74.8">12V</text>
<text x="73.4" y="94.1" transform="rotate(-90 73.4 94.1)">RESET</text>
<text x="75.9" y="94.1" transform="rotate(-90 75.9 94.1)">LED_C11</text>
<text x="78.5" y="94.1" transform="rotate(-90 78.5 94.1)">LED_C12</text>
<text x="81" y="94.1" transform="rotate(-90 81 94.1)">LED_C13</text>
<text x="86.1" y="94.1" transform="rotate(-90 86.1 94.1)">LED_C6</text>
<text x="88.6" y="94.1" transform="rotate(-90 88.6 94.1)">LED_C7</text>
<text x="93.7" y="94.1" transform="rotate(-90 93.7 94.1)">LED_C8</text>
<text x="96.3" y="94.1" transform="rotate(-90 96.3 94.1)">LED_C9</text>
<text x="98.8" y="94.1" transform="rotate(-90 98.8 94.1)">LED_C10</text>
<text x="144.5" y="94.1" transform="rotate(-90 144.5 94.1)">RESET</text>
<text x="147.1" y="94.1" transform="rotate(-90 147.1 94.1)">LED_C11</text>
<text x="149.6" y="94.1" transform="rotate(-90 149.6 94.1)">LED_C12</text>
<text x="152.1" y="94.1" transform="rotate(-90 152.1 94.1)">LED_C13</text>
<text x="157.2" y="94.1" transform="rotate(-90 157.2 94.1)">LED_C6</text>
<text x="159.8" y="94.1" transform="rotate(-90 159.8 94.1)">LED_C7</text>
<text x="164.8" y="94.1" transform="rotate(-90 164.8 94.1)">LED_C8</text>
<text x="167.4" y="94.1" transform="rotate(-90 167.4 94.1)">LED_C9</text>
<text x="169.9" y="94.1" transform="rotate(-90 169.9 94.1)">LED_C10</text>
<text x="103.9" y="105.6" transform="rotate(-90 103.9 105.6)">LED_L0</text>
<text x="106.4" y="105.6" transform="rotate(-90 106.4 105.6)">LED_L1</text>
<text x="109" y="105.6" transform="rotate(-90 109 105.6)">LED_L2</text>
<text x="111.5" y="105.6" transform="rotate(-90 111.5 105.6)">LED_L3</text>
<text x="119.1" y="105.6" transform="rotate(-90 119.1 105.6)">LED_C0</text>
<text x="121.7" y="105.6" transform="rotate(-90 121.7 105.6)">LED_C1</text>
<text x="124.2" y="105.6" transform="rotate(-90 124.2 105.6)">LED_C2</text>
<text x="126.7" y="105.6" transform="rotate(-90 126.7 105.6)">LED_C3</text>
<text x="129.3" y="105.6" transform="rotate(-90 129.3 105.6)">LED_C4</text>
<text x="131.8" y="105.6" transform="rotate(-90 131.8 105.6)">LED_C5</text>
<text x="134.4" y="105.6" transform="rotate(-90 134.4 105.6)">LED_C6</text>
<text x="136.9" y="105.6" transform="rotate(-90 136.9 105.6)">LED_C7</text>
<text x="139.4" y="105.6" transform="rotate(-90 139.4 105.6)">LED_C8</text>
<text x="142" y="105.6" transform="rotate(-90 142 105.6)">LED_C9</text>
<text x="144.5" y="105.6" transform="rotate(-90 144.5 105.6)">LED_C10</text>
<text x="147.1" y="105.6" transform="rotate(-90 147.1 105.6)">LED_C11</text>
<text x="149.6" y="105.6" transform="rotate(-90 149.6 105.6)">LED_C12</text>
<text x="152.1" y="105.6" transform="rotate(-90 152.1 105.6)">LED_C13</text>
<text x="154.7" y="105.6" transform="rotate(-90 154.7 105.6)">LED_C14</text>
<text x="157.2" y="105.6" transform="rotate(-90 157.2 105.6)">LED_C15</text>
<text x="178.8" y="104.3" transform="rotate(-90 178.8 104.3)">SCI_TX</text>
<text x="182.6" y="104.3" transform="rotate(-90 182.6 104.3)">SCI_RX</text>
<text x="53.1" y="111.9" transform="rotate(-90 53.1 111.9)">BKGD</text>
<text x="88.6" y="108.1" transform="rotate(-90 88.6 108.1)">RESET</text>
</g>
<g font-size="1.4" fill="#a00000">
<text x="104.6" y="112.4" transform="rotate(-90 104.6 112.4)">LED_L0</text>
<text x="107.2" y="112.4" transform="rotate(-90 107.2 112.4)">LED_L1</text>
<text x="109.7" y="112.4" transform="rotate(-90 109.7 112.4)">LED_L2</text>
<text x="112.2" y="112.4" transform="rotate(-90 112.2 112.4)">LED_L3</text>
<text x="119.9" y="112.5" transform="rotate(-90 119.9 112.5)">LED_C0</text>
<text x="122.4" y="112.5" transform="rotate(-90 122.4 112.5)">LED_C1</text>
<text x="124.9" y="112.5" transform="rotate(-90 124.9 112.5)">LED_C2</text>
<text x="127.5" y="112.5" transform="rotate(-90 127.5 112.5)">LED_C3</text>
<text x="130" y="112.5" transform="rotate(-90 130 112.5)">LED_C4</text>
<text x="132.6" y="112.5" transform="rotate(-90 132.6 112.5)">LED_C5</text>
<text x="135.1" y="112.5" transform="rotate(-90 135.1 112.5)">LED_C6</text>
<text x="137.6" y="112.5" transform="rotate(-90 137.6 112.5)">LED_C7</text>
<text x="140.2" y="112.5" transform="rotate(-90 140.2 112.5)">LED_C8</text>
<text x="142.7" y="112.5" transform="rotate(-90 142.7 112.5)">LED_C9</text>
<text x="145.3" y="113.3" transform="rotate(-90 145.3 113.3)">LED_C10</text>
<text x="147.8" y="113.3" transform="rotate(-90 147.8 113.3)">LED_C11</text>
<text x="150.3" y="113.3" transform="rotate(-90 150.3 113.3)">LED_C12</text>
<text x="152.9" y="113.3" transform="rotate(-90 152.9 113.3)">LED_C13</text>
<text x="155.4" y="113.3" transform="rotate(-90 155.4 113.3)">LED_C14</text>
<text x="158" y="113.3" transform="rotate(-90 158 113.3)">LED_C15</text>
<text x="179.6" y="114.8" transform="rotate(-90 179.6 114.8)">UART_TXD</text>
<text x="183.4" y="114.8" transform="rotate(-90 183.4 114.8)">UART_RXD</text>
</g>
<g font-size="1.2" fill="#a00000">
<text x="26.3" y="82.6">1</text>
<text x="26.3" y="83.9">2</text>
<text x="26.3" y="81.3">3</text>
</g>
<g font-size="1.1" fill="#00a0a0">
<text x="16.1" y="130.9">PWR_FLAG PWR_FLAG</text>
<text x="28.8" y="126.7">PWR_FLAG</text>
</g>
</svg>
